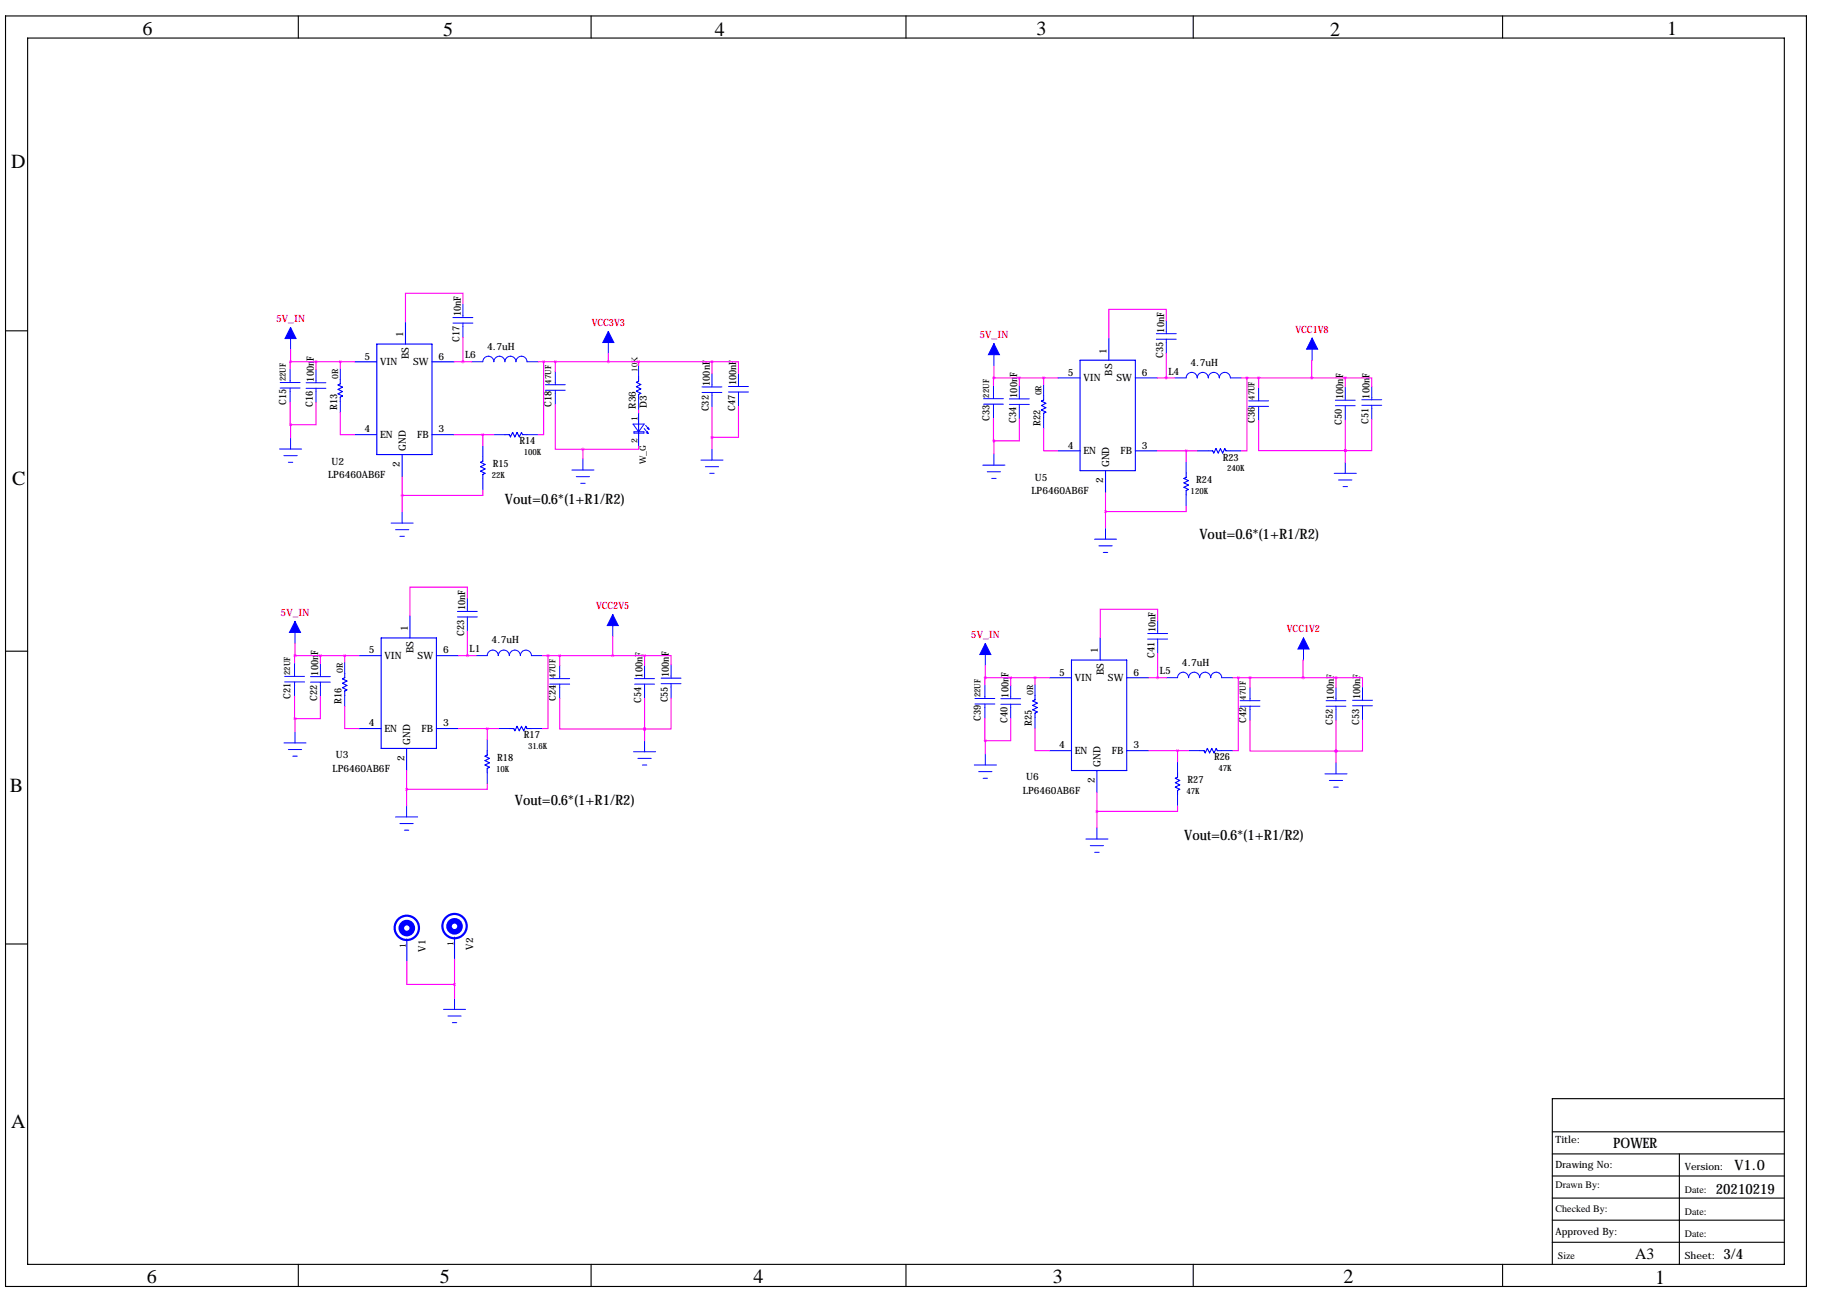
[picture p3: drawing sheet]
<svg xmlns="http://www.w3.org/2000/svg" width="419mm" height="297mm" viewBox="0 0 419 297" stroke-linecap="round" stroke-linejoin="round" font-family="sans-serif">
<g fill="none" stroke="#000" stroke-width=".25">
<path d="M1.3 3.7h414v292.1h-414zM6.3 8.7h403.9v282h-403.9zM68.6 3.7v5M135.9 3.7v5M208.3 3.7v5M274.3 3.7v5M345.4 3.7v5M1.3 76.1h5M1.3 149.7h5M1.3 217h5M410.2 252.6h-53.3v38.1M356.9 260.2h53.3"/>
<path d="M356.9 265.3h53.3M356.9 270.4h53.3M356.9 275.4h53.3M386.1 265.3v25.4M68.6 290.7v5.1M135.9 290.7v5.1M208.3 290.7v5.1M274.3 290.7v5.1M345.4 290.7v5.1M356.9 280.5h53.3M356.9 285.6h53.3"/>
</g>
<g fill="none" stroke="#00f" stroke-width=".25">
<path d="M86.6 79.1h12.7v25.4h-12.7zM93.2 74v5.1M254.9 77.7v5.1M78.2 87.2v1.1l-.5 .2 1 .5-1 .5 1 .5-1 .5 1 .5-.5 .3v1M81.5 83.2h5.1M81.5 99.9h5.1M99.3 83.2h5.1M99.3 99.9h5.1M116.1 99.9h1l.2 .5 .6-1 .5 1 .5-1 .5 1 .5-1 .2 .5h1.1M146.8 86.6v1l-.5 .3 1 .5-1 .5 1 .5-1 .5 1 .5-.5 .3v1M146.8 95v7.6M239.9 90.9v1.1l-.5 .2 1 .5-1 .5 1 .5-1 .5 1 .6-.5 .2v1"/>
<path d="M243.2 86.9h5.1M248.3 82.8h12.7v25.4h-12.7zM261 86.9h5.1M92.5 104.5v5.1M111 105v1l-.5 .3 1 .5-1 .5 1 .5-1 .5 1 .5-.5 .3v1M243.2 103.6h5.1M254.2 108.2v5.1M261 103.6h5.1M272.7 108.7v1l-.5 .3 1 .5-1 .5 1 .5-1 .5 1 .5-.5 .3v1M277.8 103.6h1l.2 .6 .6-1.1 .5 1.1 .5-1.1 .5 1.1 .5-1.1 .2 .5h1.1M79.2 154.8v1l-.5 .3 1.1 .5-1.1 .5 1.1 .5-1.1 .5 1.1 .5-.6 .3v1M82.5 150.7h5.1"/>
<path d="M87.6 146.7h12.7v25.4h-12.7zM94.2 141.6v5.1M100.3 150.7h5.1M237.9 159.9v1l-.5 .2 1.1 .6-1.1 .5 1.1 .5-1.1 .5 1.1 .5-.6 .2v1.1M241.2 155.8h5.1M246.3 151.8h12.7v25.4h-12.7zM252.9 146.7v5.1M259 155.8h5.1M82.5 167.5h5.1M93.5 172.1v5.1M100.3 167.5h5.1M112 172.6v1l-.5 .2 1 .6-1 .5 1 .5-1 .5 1 .5-.5 .2v1.1"/>
<path d="M117.1 167.5h1l.3 .5 .5-1 .5 1 .5-1 .5 1 .5-1 .3 .5h1M241.2 172.6h5.1M252.2 177.2v5M259 172.6h5.1M270.7 177.7v1l-.5 .2 1 .5-1 .5 1 .6-1 .5 1 .5-.5 .2v1M275.8 172.6h1l.3 .5 .5-1 .5 1 .5-1 .5 1 .5-1 .3 .5h1M93.5 215.9v5M104.5 215.5v5"/>
</g>
<g fill="none" stroke="#00f" stroke-width=".23">
<path d="M66.8 75.3v5.1M104.1 74.3h4.6M104.1 73h4.6M106.4 70v3M106.4 74.3v3.3M139.9 76.2v5.1M228.5 79v5.1M265.8 78h4.6M265.8 76.7h4.6M268.1 73.7v3M268.1 78v3.3M301.7 77.7v5.1"/>
<path d="M64.4 89.2h4.6M64.4 87.9h4.6M66.7 84.9v3M66.7 89.2v3.3M70.4 89.3h4.5M70.4 88h4.5M72.6 84.9v3.1M72.6 89.3v3.3M78.2 84.7v2.5M78.2 92.3v2.6M108.5 83.2h2.5a1.27 1.27 0 0 1 1.3-1.3 1.27 1.27 0 0 1 1.2 1.3 1.27 1.27 0 0 1 1.3-1.3 1.27 1.27 0 0 1 1.3 1.3 1.27 1.27 0 0 1 1.2-1.3 1.27 1.27 0 0 1 1.3 1.3 1.27 1.27 0 0 1 1.3-1.3 1.27 1.27 0 0 1 1.3 1.3h2.5M113.5 99.9h2.6"/>
<path d="M121.2 99.9h2.5M125.4 89.7h4.5M125.4 88.5h4.5M127.7 85.4v3.1M127.7 89.7v3.3M145.5 97.5h2.6l-1.3 1.8zM145.7 99.3h2.3v.3h-2.3zM146.8 84.1v2.5M146.8 91.7v2.5M148.1 98.5l.9 1.1M148.4 97.8l.8 .9M148.5 99.5l.5 .1"/>
<path d="M148.8 99.2l.2 .4M149 98.3l.2 .4-.4-.2M161.4 90.2h4.6M161.4 89h4.6M163.7 85.9v3.1M163.7 90.2v3.3M167.5 90.1h4.6M167.5 88.9h4.6M169.8 85.8v3.1M169.8 90.1v3.3M226.1 92.9h4.6M226.1 91.7h4.6"/>
<path d="M228.4 88.6v3.1M228.4 92.9v3.3M232.1 93h4.5M232.1 91.7h4.5M234.3 88.7v3M234.3 93v3.3M239.9 88.4v2.5M239.9 96v2.6M270.2 86.9h2.5a1.27 1.27 0 0 1 1.3-1.3 1.27 1.27 0 0 1 1.2 1.3 1.27 1.27 0 0 1 1.3-1.3 1.27 1.27 0 0 1 1.3 1.3 1.27 1.27 0 0 1 1.2-1.3 1.27 1.27 0 0 1 1.3 1.3 1.27 1.27 0 0 1 1.3-1.3 1.27 1.27 0 0 1 1.3 1.3h2.5M287.1 93.4h4.5M287.1 92.2h4.5M289.4 89.1v3.1"/>
<path d="M289.4 93.4v3.3M307 93.3h4.6M307 92h4.6M309.3 89v3M309.3 93.3v3.3M313.1 93.2h4.6M313.1 91.9h4.6M315.4 88.9v3M315.4 93.2v3.3M64.3 103.2h5M65.3 104.8h3M66.3 106.3h1"/>
<path d="M66.8 100.7v2.5M92.5 117.7v2.6M111 102.5v2.5M111 110.1v2.5M131.5 108.1h5.1M132.5 109.6h3M133.5 111.1h1M134 105.5v2.6M161.1 105.8h5.1M162.2 107.3h3M163.2 108.8h1M163.7 103.2v2.6"/>
<path d="M226 106.9h5M227 108.5h3M228 110h1M228.5 104.4v2.5M272.7 106.2v2.5M272.7 113.8v2.5M275.2 103.6h2.6M282.9 103.6h2.5M306.7 108.8h5.1M307.7 110.3h3.1M308.8 111.9h1M309.3 106.3v2.5"/>
<path d="M89.9 120.3h5.1M90.9 121.8h3.1M91.9 123.3h1.1M107.4 137.5v3.1M251.6 124h5.1M252.6 125.5h3.1M253.6 127h1.1M254.2 121.4v2.6M65.4 156.8h4.6M65.4 155.5h4.6M67.7 152.5v3M67.7 156.8v3.3"/>
<path d="M67.8 142.9v5M71.4 156.8h4.5M71.4 155.6h4.5M73.7 152.5v3.1M73.7 156.8v3.3M79.2 152.3v2.5M79.2 159.9v2.5M105.2 141.8h4.5M105.2 140.6h4.5M107.4 141.8v3.3M109.5 150.7h2.5a1.27 1.27 0 0 1 1.3-1.2 1.27 1.27 0 0 1 1.3 1.2 1.27 1.27 0 0 1 1.2-1.2 1.27 1.27 0 0 1 1.3 1.2 1.27 1.27 0 0 1 1.3-1.2 1.27 1.27 0 0 1 1.2 1.2 1.27 1.27 0 0 1 1.3-1.2 1.27 1.27 0 0 1 1.3 1.2h2.5M126.4 157.3h4.6"/>
<path d="M126.4 156h4.6M128.7 153v3M128.7 157.3v3.3M140.9 141.3v5.1M145.9 157.3h4.6M145.9 156h4.6M148.2 153v3M148.2 157.3v3.3M152 157.2h4.6M152 155.9h4.6M154.3 152.9v3M154.3 157.2v3.3"/>
<path d="M226.4 157.5v3.1M226.5 147.9v5.1M232.4 157.6v3M237.9 157.3v2.6M263.9 146.9h4.5M263.9 145.7h4.5M266.1 142.6v3.1M266.1 146.9v3.3M268.2 155.8h2.5a1.27 1.27 0 0 1 1.3-1.3 1.27 1.27 0 0 1 1.3 1.3 1.27 1.27 0 0 1 1.2-1.3 1.27 1.27 0 0 1 1.3 1.3 1.27 1.27 0 0 1 1.3-1.3 1.27 1.27 0 0 1 1.2 1.3 1.27 1.27 0 0 1 1.3-1.3 1.27 1.27 0 0 1 1.3 1.3h2.5M287.4 158.1v3M299.7 146.7v5.1M307.1 158.1v3"/>
<path d="M313.2 157.9v3.1M65.3 170.8h5.1M66.3 172.3h3M67.3 173.8h1M67.8 168.3v2.5M112 170v2.6M112 177.7v2.5M114.6 167.5h2.5M122.2 167.5h2.5M145.6 172.8h5.1M146.7 174.4h3M147.7 175.9h1"/>
<path d="M148.2 170.3v2.5M224 175.9h5.1M224.1 161.9h4.6M224.1 160.6h4.6M225 177.4h3M226 178.9h1M226.4 161.9v3.3M226.5 173.3v2.6M230.1 161.9h4.5M230.1 160.6h4.5M232.4 161.9v3.3M237.9 165v2.5"/>
<path d="M270.7 175.1v2.6M273.3 172.6h2.5M280.9 172.6h2.5M285.1 162.4h4.6M285.1 161.1h4.6M287.4 162.4v3.3M304.6 177.9h5.1M304.9 162.4h4.5M304.9 161.1h4.5M305.6 179.4h3.1M307.1 162.4v3.3M307.1 175.4v2.5"/>
<path d="M310.9 162.3h4.6M310.9 161h4.6M313.2 162.3v3.3M90.9 187.8h5.1M91.9 189.3h3.1M93 190.9h1M93.5 185.3v2.5M249.6 192.9h5.1M250.6 194.4h3.1M251.7 195.9h1M252.2 190.4v2.5M270.7 182.7v2.6"/>
<path d="M306.6 181h1M102 232.1h5M103 233.6h3M104 235.1h1M104.5 229.5v2.6"/>
</g>
<g fill="none" stroke="#00f" stroke-width=".51">
<circle cx="93.5" cy="213.3" r="2.79"/>
<circle cx="104.5" cy="212.9" r="2.79"/>
</g>
<g fill="none" stroke="#00f" stroke-width="1.3">
<circle cx="93.5" cy="213.4" r="1.27"/>
<circle cx="104.5" cy="213" r="1.27"/>
</g>
<g fill="#00f" stroke="#00f" stroke-width=".23">
<path d="M66.8 75.3l1.3 2.5h-2.6z"/>
<path d="M139.9 76.2l1.2 2.6h-2.5z"/>
<path d="M67.8 142.9l1.3 2.5h-2.6z"/>
<path d="M140.9 141.3l1.2 2.5h-2.5z"/>
<path d="M228.5 79l1.3 2.5h-2.6z"/>
<path d="M301.7 77.7l1.2 2.6h-2.5z"/>
<path d="M226.5 147.9l1.3 2.6h-2.6z"/>
<path d="M299.7 146.7l1.2 2.5h-2.5z"/>
</g>
<g fill="none" stroke="#f0f" stroke-width=".25">
<path d="M106.4 70v-2.6h-13.2v6.6M106.4 77.6v5.6M268.1 73.7v-2.6h-13.2v6.6M66.7 92.5l.1 5.1M66.8 83.2l-.1 1.7M66.8 83.2h14.7M66.8 80.4v2.8M66.8 97.6v3.1M72.6 92.6v5h-5.8M72.6 83.2v1.7M78.2 94.9v5h3.3M78.2 83.2v1.5"/>
<path d="M104.4 83.2h4.1M104.4 99.9h9.1M111 99.9v2.6M123.7 83.2h40M125 83.2v16.7h-1.3M127.7 93v10.3h6.3M127.7 83.2v2.2M139.9 81.3v1.9M146.8 83.2v.9M146.8 94.2v.8M163.7 83.2h6.1v2.6M163.7 83.2v2.7"/>
<path d="M163.7 93.5v9.7M169.8 93.4v7.1h-6.1M228.4 96.2l.1 5.2M228.5 86.9l-.1 1.7M228.5 86.9h14.7M228.5 84.1v2.8M234.3 96.3v5.1h-5.8M234.3 86.9v1.8M239.9 98.6v5h3.3M239.9 86.9v1.5M266.1 86.9h4.1M268.1 81.3v5.6"/>
<path d="M285.4 86.9h23.9M286.7 86.9v16.7h-1.3M289.4 96.7v6.9h19.9M289.4 86.9v2.2M301.7 82.8l-.2 4.1M309.3 86.9v2.1M309.3 86.9h6.1v2M309.3 96.6v9.7M315.4 96.5v7.1h-6.1M92.5 109.6v8.1M111 112.6v1.3h-18.5M134 103.3v2.2"/>
<path d="M146.8 102.6v.7h-12.8M228.5 101.4v3M254.2 113.3v8.1M266.1 103.6h9.1M272.7 116.3v1.3h-18.5M272.7 103.6v2.6M309.3 103.6h.1M107.4 137.5v-2.5h-13.2v6.6M67.8 150.7l-.1 1.8M67.8 150.7h14.7M67.8 147.9v2.8M73.7 150.7v1.8"/>
<path d="M79.2 150.7v1.6M105.4 150.7h4.1M107.4 145.1v5.6M124.7 150.7h23.5M126 150.7v16.8h-1.3M128.7 150.7v2.3M140.9 146.4v4.3M148.2 150.7v2.3M148.2 150.7h6.1v2.2M226.5 155.8l-.1 1.7M226.5 155.8h14.7M226.5 153v2.8"/>
<path d="M232.4 155.8v1.8M237.9 155.8v1.5M264.1 155.8h4.1M266.1 142.6v-2.5h-13.2v6.6M266.1 150.2v5.6M283.4 155.8h23.7M284.7 155.8v16.8h-1.3M287.4 155.8v2.3M299.7 151.8l-.1 4M307.1 155.8v2.3M307.1 155.8h6.1v2.1M67.7 160.1l.1 5.1"/>
<path d="M67.8 165.2v3.1M73.7 160.1v5.1h-5.9M79.2 162.4v5.1h3.3M93.5 177.2v8.1M105.4 167.5h9.2M112 167.5v2.5M128.7 160.6v7h19.5M148.2 167.6h.1M148.2 160.6v9.7M154.3 160.5v7.1h-6.1M226.4 165.2l.1 5.1M226.5 170.3v3"/>
<path d="M232.4 165.2v5.1h-5.9M237.9 167.5v5.1h3.3M264.1 172.6h9.2M270.7 172.6v2.5M287.4 165.7v7h19.7M307.1 172.7h.1M307.1 165.7v9.7M313.2 165.6v7.1h-6.1M112 180.2v1.3h-18.5M252.2 182.2v8.2M270.7 185.3v1.2h-18.5M93.5 220.9v5.4h11"/>
<path d="M104.5 220.5v9"/>
</g>
<path d="M72.6 83.2a.05 .05 0 0 0 .1 0 .05 .05 0 0 0-.1 0zM78.2 83.2a.05 .05 0 0 0 .1 0 .05 .05 0 0 0-.1 0zM127.6 83.2a.05 .05 0 0 0 .1 0 .05 .05 0 0 0-.1 0zM124.9 83.2a.05 .05 0 0 0 .1 0 .05 .05 0 0 0-.1 0zM92.4 113.9a.05 .05 0 0 0 .1 0 .05 .05 0 0 0-.1 0zM73.6 150.7a.05 .05 0 0 0 .1 0 .05 .05 0 0 0-.1 0zM79.2 150.7a.05 .05 0 0 0 .1 0 .05 .05 0 0 0-.1 0zM107.4 150.7a.05 .05 0 0 0 .1 0 .05 .05 0 0 0-.1 0zM93.4 181.5a.05 .05 0 0 0 .1 0 .05 .05 0 0 0-.1 0zM234.3 86.9a.05 .05 0 0 0 .1 0 .05 .05 0 0 0-.1 0zM239.9 86.9a.05 .05 0 0 0 .1 0 .05 .05 0 0 0-.1 0zM289.3 86.9a.05 .05 0 0 0 .1 0 .05 .05 0 0 0-.1 0zM286.6 86.9a.05 .05 0 0 0 .1 0 .05 .05 0 0 0-.1 0zM254.1 117.6a.05 .05 0 0 0 .1 0 .05 .05 0 0 0-.1 0zM232.3 155.8a.05 .05 0 0 0 .1 0 .05 .05 0 0 0-.1 0zM237.9 155.8a.05 .05 0 0 0 .1 0 .05 .05 0 0 0-.1 0zM266.1 155.8a.05 .05 0 0 0 .1 0 .05 .05 0 0 0-.1 0zM252.1 186.5a.05 .05 0 0 0 .1 0 .05 .05 0 0 0-.1 0zM139.8 83.2a.05 .05 0 0 0 .1 0 .05 .05 0 0 0-.1 0zM309.2 103.6a.05 .05 0 0 0 .1 0 .05 .05 0 0 0-.1 0zM301.5 86.9a.05 .05 0 0 0 .1 0 .05 .05 0 0 0-.1 0zM309.2 86.9a.05 .05 0 0 0 .1 0 .05 .05 0 0 0-.1 0zM307.1 172.7a.05 .05 0 0 0 .1 0 .05 .05 0 0 0-.1 0zM140.8 150.7a.05 .05 0 0 0 .1 0 .05 .05 0 0 0-.1 0zM299.5 155.8a.05 .05 0 0 0 .1 0 .05 .05 0 0 0-.1 0zM307.1 155.8a.05 .05 0 0 0 .1 0 .05 .05 0 0 0-.1 0zM309.2 103.6a.05 .05 0 0 0 .1 0 .05 .05 0 0 0-.1 0zM307.1 172.7a.05 .05 0 0 0 .1 0 .05 .05 0 0 0-.1 0z" fill="#f0f" stroke="#f0f" stroke-width=".63"/>
<g font-size="4.6">
<text x="32.8" y="8">6</text>
<text x="101.9" y="8.2">5</text>
<text x="164.3" y="8.2">4</text>
<text x="238.3" y="8">3</text>
<text x="305.8" y="8.2">2</text>
<text x="383.3" y="8">1</text>
<text x="2.5" y="38.7">D</text>
<text x="2.8" y="111.6">C</text>
<text x="2.3" y="182">B</text>
<text x="2.5" y="259.4">A</text>
<text x="33.8" y="295">6</text>
<text x="101.1" y="295">5</text>
<text x="173.2" y="295">4</text>
<text x="242.1" y="295">3</text>
<text x="308.9" y="295">2</text>
<text x="380.5" y="295.3">1</text>
</g>
<text font-size="3.6" x="375.9" y="289.4">A3</text>
<g font-size="3.3">
<text x="116.1" y="115.9">Vout=0.6*(1+R1/R2)</text>
<text x="275.7" y="124">Vout=0.6*(1+R1/R2)</text>
<text x="118.4" y="185">Vout=0.6*(1+R1/R2)</text>
<text x="272.2" y="193.2">Vout=0.6*(1+R1/R2)</text>
<text x="370.8" y="264">POWER</text>
<text x="398.8" y="269.1">V1.0</text>
<text x="394.5" y="274.4">20210219</text>
<text x="396.2" y="289.4">3/4</text>
</g>
<g font-size="2.3" fill="#f00">
<text x="63.5" y="74">5V_IN</text>
<text x="136" y="74.9">VCC3V3</text>
<text x="225.2" y="77.7">5V_IN</text>
<text x="297.8" y="76.5">VCC1V8</text>
<text x="64.5" y="141.6">5V_IN</text>
<text x="137" y="140">VCC2V5</text>
<text x="223.2" y="146.7">5V_IN</text>
<text x="295.8" y="145.4">VCC1V2</text>
</g>
<g font-size="2.3">
<text x="92.7" y="77.6" transform="rotate(-90 92.7 77.6)">1</text>
<text x="105.9" y="72.8" transform="rotate(-90 105.9 72.8)">10nF</text>
<text x="267.6" y="76.5" transform="rotate(-90 267.6 76.5)">10nF</text>
<text x="83.8" y="82.7">5</text>
<text x="87.4" y="84">VIN</text>
<text x="94" y="82.6" transform="rotate(-90 94 82.6)">BS</text>
<text x="95" y="84">SW</text>
<text x="100.8" y="82.7">6</text>
<text x="105.7" y="78.6" transform="rotate(-90 105.7 78.6)">C17</text>
<text x="106.9" y="82.4">L6</text>
<text x="112" y="80.4">4.7uH</text>
<text x="254.4" y="81.3" transform="rotate(-90 254.4 81.3)">1</text>
<text x="267.4" y="82.3" transform="rotate(-90 267.4 82.3)">C35</text>
<text x="72.1" y="87.7" transform="rotate(-90 72.1 87.7)">100nF</text>
<text x="163.2" y="88.7" transform="rotate(-90 163.2 88.7)">100nF</text>
<text x="169.3" y="88.6" transform="rotate(-90 169.3 88.6)">100nF</text>
<text x="245.5" y="86.4">5</text>
<text x="249.1" y="87.7">VIN</text>
<text x="255.7" y="86.3" transform="rotate(-90 255.7 86.3)">BS</text>
<text x="256.7" y="87.7">SW</text>
<text x="262.5" y="86.4">6</text>
<text x="268.6" y="86.1">L4</text>
<text x="273.7" y="84.1">4.7uH</text>
<text x="65.8" y="93.1" transform="rotate(-90 65.8 93.1)">C15</text>
<text x="71.9" y="93.6" transform="rotate(-90 71.9 93.6)">C16</text>
<text x="77.5" y="94.2" transform="rotate(-90 77.5 94.2)">R13</text>
<text x="126.8" y="93.6" transform="rotate(-90 126.8 93.6)">C18</text>
<text x="146.1" y="93.9" transform="rotate(-90 146.1 93.9)">R36</text>
<text x="148.7" y="93.8" transform="rotate(-90 148.7 93.8)">D3</text>
<text x="162.9" y="94.6" transform="rotate(-90 162.9 94.6)">C32</text>
<text x="169" y="94.4" transform="rotate(-90 169 94.4)">C47</text>
<text x="233.8" y="91.5" transform="rotate(-90 233.8 91.5)">100nF</text>
<text x="308.8" y="91.8" transform="rotate(-90 308.8 91.8)">100nF</text>
<text x="314.9" y="91.7" transform="rotate(-90 314.9 91.7)">100nF</text>
<text x="83.8" y="99.4">4</text>
<text x="87.4" y="100.7">EN</text>
<text x="95.9" y="100.7">FB</text>
<text x="100.8" y="99.4">3</text>
<text x="227.5" y="96.8" transform="rotate(-90 227.5 96.8)">C33</text>
<text x="233.6" y="97.3" transform="rotate(-90 233.6 97.3)">C34</text>
<text x="239.2" y="98" transform="rotate(-90 239.2 98)">R22</text>
<text x="288.5" y="97.3" transform="rotate(-90 288.5 97.3)">C36</text>
<text x="308.5" y="97.6" transform="rotate(-90 308.5 97.6)">C50</text>
<text x="314.6" y="97.5" transform="rotate(-90 314.6 97.5)">C51</text>
<text x="76.2" y="106.8">U2</text>
<text x="91.9" y="107.3" transform="rotate(-90 91.9 107.3)">2</text>
<text x="93.3" y="103.7" transform="rotate(-90 93.3 103.7)">GND</text>
<text x="113.3" y="107.3">R15</text>
<text x="119.4" y="102.2">R14</text>
<text x="245.5" y="103.1">4</text>
<text x="249.1" y="104.4">EN</text>
<text x="255" y="107.5" transform="rotate(-90 255 107.5)">GND</text>
<text x="257.6" y="104.4">FB</text>
<text x="262.5" y="103.1">3</text>
<text x="281.1" y="105.9">R23</text>
<text x="75.4" y="109.9">LP6460AB6F</text>
<text x="237.1" y="113.6">LP6460AB6F</text>
<text x="237.9" y="110.5">U5</text>
<text x="253.6" y="111.1" transform="rotate(-90 253.6 111.1)">2</text>
<text x="275" y="111">R24</text>
<text x="106.9" y="140.3" transform="rotate(-90 106.9 140.3)">10nF</text>
<text x="93.7" y="145.1" transform="rotate(-90 93.7 145.1)">1</text>
<text x="106.7" y="146.2" transform="rotate(-90 106.7 146.2)">C23</text>
<text x="107.9" y="150">L1</text>
<text x="113" y="147.9">4.7uH</text>
<text x="265.6" y="145.4" transform="rotate(-90 265.6 145.4)">10nF</text>
<text x="73.2" y="155.3" transform="rotate(-90 73.2 155.3)">100nF</text>
<text x="84.8" y="150.2">5</text>
<text x="88.4" y="151.5">VIN</text>
<text x="95" y="150.2" transform="rotate(-90 95 150.2)">BS</text>
<text x="96" y="151.5">SW</text>
<text x="101.9" y="150.2">6</text>
<text x="147.7" y="155.8" transform="rotate(-90 147.7 155.8)">100nF</text>
<text x="153.8" y="155.7" transform="rotate(-90 153.8 155.7)">100nF</text>
<text x="243.5" y="155.3">5</text>
<text x="252.4" y="150.2" transform="rotate(-90 252.4 150.2)">1</text>
<text x="253.7" y="155.3" transform="rotate(-90 253.7 155.3)">BS</text>
<text x="260.6" y="155.3">6</text>
<text x="265.4" y="151.2" transform="rotate(-90 265.4 151.2)">C41</text>
<text x="266.6" y="155.1">L5</text>
<text x="271.7" y="153">4.7uH</text>
<text x="66.8" y="160.6" transform="rotate(-90 66.8 160.6)">C21</text>
<text x="72.9" y="161.1" transform="rotate(-90 72.9 161.1)">C22</text>
<text x="78.5" y="161.8" transform="rotate(-90 78.5 161.8)">R16</text>
<text x="127.8" y="161.1" transform="rotate(-90 127.8 161.1)">C24</text>
<text x="147.4" y="161.6" transform="rotate(-90 147.4 161.6)">C54</text>
<text x="153.5" y="161.5" transform="rotate(-90 153.5 161.5)">C55</text>
<text x="231.9" y="160.4" transform="rotate(-90 231.9 160.4)">100nF</text>
<text x="247.1" y="156.6">VIN</text>
<text x="254.7" y="156.6">SW</text>
<text x="306.6" y="160.8" transform="rotate(-90 306.6 160.8)">100nF</text>
<text x="312.7" y="160.7" transform="rotate(-90 312.7 160.7)">100nF</text>
<text x="84.8" y="167">4</text>
<text x="101.9" y="167">3</text>
<text x="225.5" y="165.7" transform="rotate(-90 225.5 165.7)">C39</text>
<text x="231.6" y="166.2" transform="rotate(-90 231.6 166.2)">C40</text>
<text x="237.2" y="166.9" transform="rotate(-90 237.2 166.9)">R25</text>
<text x="286.5" y="166.2" transform="rotate(-90 286.5 166.2)">C42</text>
<text x="306.4" y="166.7" transform="rotate(-90 306.4 166.7)">C52</text>
<text x="312.5" y="166.6" transform="rotate(-90 312.5 166.6)">C53</text>
<text x="88.4" y="168.3">EN</text>
<text x="94.3" y="171.3" transform="rotate(-90 94.3 171.3)">GND</text>
<text x="96.9" y="168.3">FB</text>
<text x="120.4" y="169.7">R17</text>
<text x="243.5" y="172.1">4</text>
<text x="247.1" y="173.4">EN</text>
<text x="255.6" y="173.4">FB</text>
<text x="260.6" y="172.1">3</text>
<text x="76.5" y="177.5">LP6460AB6F</text>
<text x="77.2" y="174.4">U3</text>
<text x="93" y="174.9" transform="rotate(-90 93 174.9)">2</text>
<text x="114.3" y="174.9">R18</text>
<text x="235.9" y="179.4">U6</text>
<text x="251.7" y="180" transform="rotate(-90 251.7 180)">2</text>
<text x="253" y="176.4" transform="rotate(-90 253 176.4)">GND</text>
<text x="273" y="180">R27</text>
<text x="279.1" y="174.8">R26</text>
<text x="235.2" y="182.6">LP6460AB6F</text>
<text x="97.8" y="218.8" transform="rotate(-90 97.8 218.8)">V1</text>
<text x="108.8" y="218.4" transform="rotate(-90 108.8 218.4)">V2</text>
<text x="357.6" y="262.7">Title:</text>
<text x="357.6" y="268.6">Drawing No:</text>
<text x="387.3" y="269.1">Version:</text>
<text x="357.6" y="273.2">Drawn By:</text>
<text x="387.3" y="274.2">Date:</text>
<text x="357.6" y="278.8">Checked By:</text>
<text x="387.3" y="279.3">Date:</text>
<text x="357.6" y="283.8">Approved By:</text>
<text x="387.3" y="284.3">Date:</text>
<text x="358.1" y="289.4">Size</text>
<text x="387.3" y="289.4">Sheet:</text>
</g>
<g font-size="2">
<text x="65.7" y="87.7" transform="rotate(-90 65.7 87.7)">22UF</text>
<text x="77.8" y="87.2" transform="rotate(-90 77.8 87.2)">0R</text>
<text x="126.7" y="88.2" transform="rotate(-90 126.7 88.2)">47UF</text>
<text x="146.6" y="85.4" transform="rotate(-90 146.6 85.4)">10K</text>
<text x="227.4" y="91.4" transform="rotate(-90 227.4 91.4)">22UF</text>
<text x="239.5" y="90.9" transform="rotate(-90 239.5 90.9)">0R</text>
<text x="288.4" y="91.9" transform="rotate(-90 288.4 91.9)">47UF</text>
<text x="146.6" y="101.9" transform="rotate(-90 146.6 101.9)">2</text>
<text x="146.6" y="96.7" transform="rotate(-90 146.6 96.7)">1</text>
<text x="120.4" y="104.5">100K</text>
<text x="148.4" y="106.7" transform="rotate(-90 148.4 106.7)">W_G</text>
<text x="113" y="109.8">22K</text>
<text x="273.7" y="113.5">120K</text>
<text x="282.1" y="108.3">240K</text>
<text x="66.7" y="155.3" transform="rotate(-90 66.7 155.3)">22UF</text>
<text x="78.8" y="154.8" transform="rotate(-90 78.8 154.8)">0R</text>
<text x="127.7" y="155.8" transform="rotate(-90 127.7 155.8)">47UF</text>
<text x="225.4" y="160.3" transform="rotate(-90 225.4 160.3)">22UF</text>
<text x="237.5" y="159.9" transform="rotate(-90 237.5 159.9)">0R</text>
<text x="286.4" y="160.8" transform="rotate(-90 286.4 160.8)">47UF</text>
<text x="121.4" y="172.1">31.6K</text>
<text x="114" y="177.4">10K</text>
<text x="280.1" y="177.2">47K</text>
<text x="272.7" y="182.5">47K</text>
<text x="93.3" y="218" transform="rotate(-90 93.3 218)">1</text>
<text x="104.2" y="217.6" transform="rotate(-90 104.2 217.6)">1</text>
</g>
</svg>
